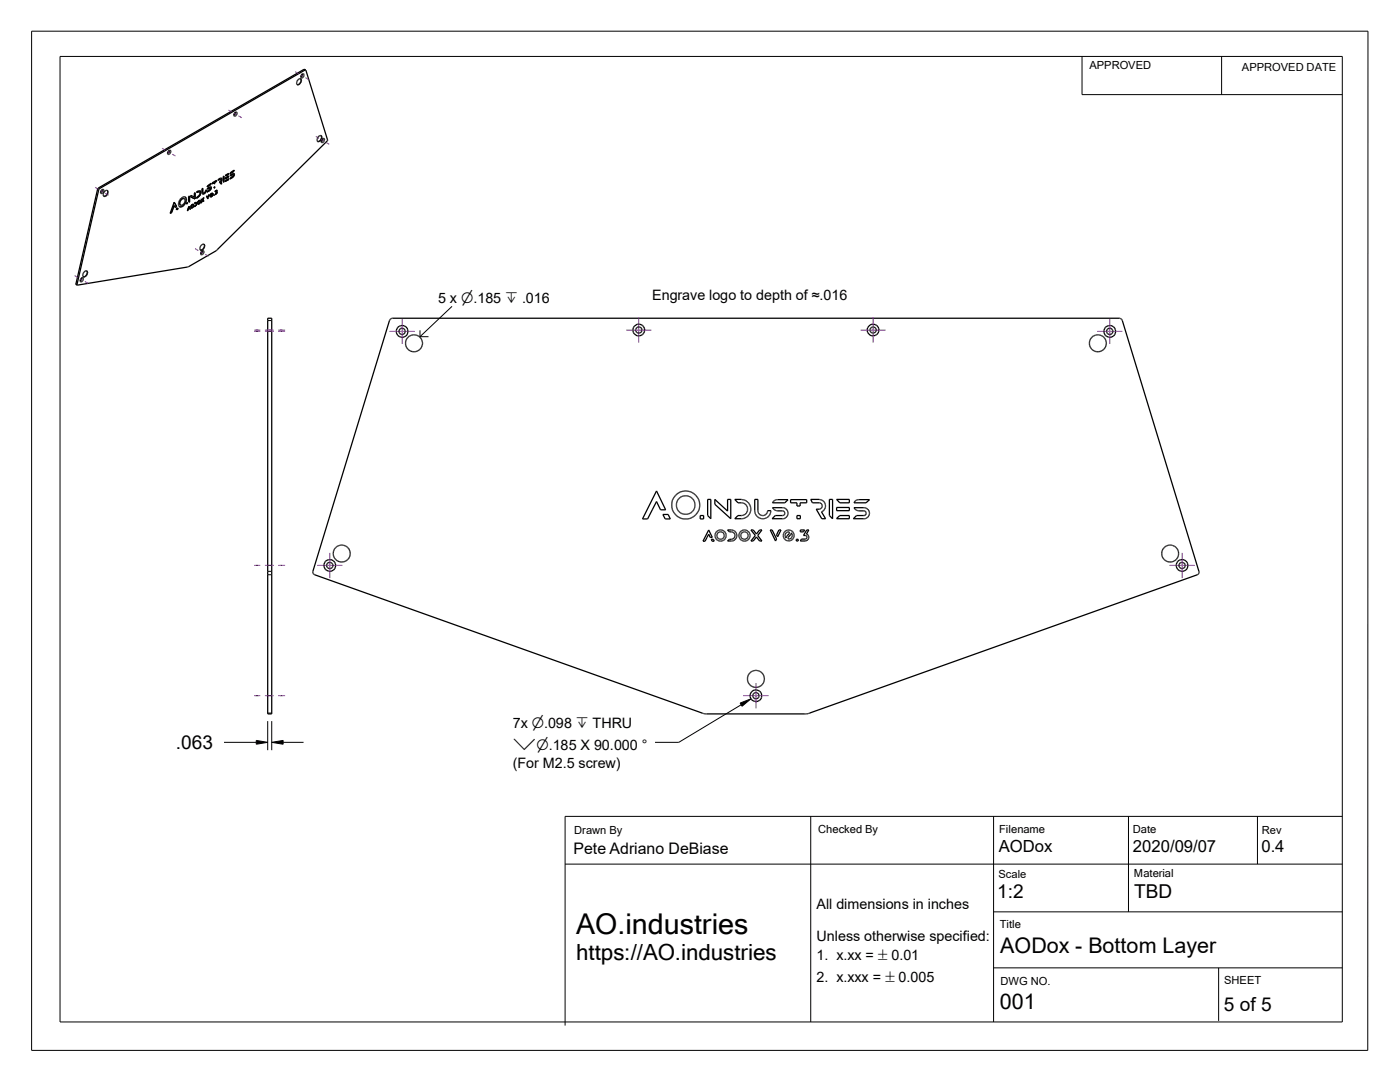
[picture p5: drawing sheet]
<svg xmlns="http://www.w3.org/2000/svg" width="279mm" height="216mm" viewBox="0 0 279 216" stroke-linecap="round" stroke-linejoin="round" font-family="sans-serif">
<g fill="none" stroke="#000" stroke-width=".25">
<path d="M59.4 16h.1M59.6 15.7v.1M59.6 16.8h.1M59.7 16.8h.1M59.7 16.7v.1M59.8 16.8h.1M60 15.7h.1M60 15.8l-.3-.1a.9 .9 0 0 0-.5 1.1l.2 .1M60 15.8h.1M60.1 15.2h.1M60.1 15.7l-.1 .7-.4 .5M60.1 16.4l-.5 .5h-.3"/>
<path d="M60.1 15.5h.1M60.1 16.3v.1M60.1 15.8v.5M60.2 15.2l.1-.4 .3-.1v.5a.35 .35 0 0 1-.2 .3 .35 .35 0 0 1-.4 0l.1-.5 .2-.2v.4h-.3M60.2 14.9h.1M60.2 15.2h.1M60.3 15.1h.1M61 14l-.3-.2-41.1 23.7-.1 .2-4.4 18.9 .3 .3M19.6 37.5v.1M19.7 37.8v.1M20.1 38.3l.1 .4M20.2 38.3h.1"/>
<path d="M20.2 38.7h.1M20.3 38.2v.1M20.3 38.1v.2M20.3 38.1h.1M20.4 37.9v.3l-.3 .1M20.4 37.9l-.1 .2M20.5 37.8l-.3 .3-.1 .3 .1-.1M20.5 37.8h.1M20.6 37.8l.1 .3-.4 .6M21 38.1h.1M21.2 39.1h.1M21.3 39h.1"/>
<path d="M21.4 38.7l-.4 .5h-.3M21.4 38.7l-.1 .1M21.4 38h-.3l-.4 .5v.6h.3M21.4 38l.1 .2M21.4 38.6v.1M21.4 38l.1 .1M21.5 38.1l-.1 .7-.4 .4M21.5 38.1l-.1 .6M33.4 30.5l.3-.1v-.3v.3l-.2 .1M33.5 30.4h.1M33.7 30.3v.1M33.8 30a.55 .55 0 0 0-.3 .8h.3l.3-.4-.1-.4-.3 .1"/>
<path d="M34 30v.1M35.9 39.8l-.1 .3M35.9 39.8h.1M36.2 39.5l-.3 .3M36.2 39.9h.1M36.2 39.5h.1M36.2 39.8h.1M36.3 39.7l-.4 .5M36.4 39.7l.4-.1 .1 .2v.4l-.2 .3a.56 .56 0 0 1-.8 .4l.1-.9M36.4 39.6l-.1 .1M36.7 39.6a.61 .61 0 0 0-.7 .4M36.7 39.2v.1"/>
<path d="M36.8 39.2v.1M37 39.3h-.5l-.3 .2M37 39.3l.2 .4-.2 .9M37 39.3v.1M37.1 39.5h.1M37.1 39.5v.7M37.1 39.8h.1M37.6 39.2l.2-.1v1.2h-.2zM37.8 39.1v1.2M38.1 39.3v-.3l.7 .3v-.7l.1-.2v1.3M38.1 39.3l.8 .4M38.9 39.7h.1"/>
<path d="M38.9 38.5v1.2M39.3 38.4l.5-.1 .1 .5M39.5 39.3l-.3 .2M39.6 38.3h.1M39.7 39.2l-.2 .1M39.7 39.2v.1M39.7 39.2h.1M39.8 38.9v.1M39.8 39l-.4 .2-.2 .4 .4-.4M39.8 38.3h.1M39.8 38.9h.1M39.8 39h.1"/>
<path d="M39.8 39.1l-.1 .1M39.9 39l-.1 .1M39.9 38.8v.1M39.9 38.9v.1M39.9 40l.1 .3-.1 .1M40 38.1h-.4l-.4 .2 .2 .1 .2-.1M40 38.1v.6M40 38.1l.1 .2-.1 .4M40 38.7l-.2 .1v.4l-.3 .1M40 38.2h.1M40 38.7h.1M40 38.7l-.2 .2"/>
<path d="M40.3 38.6h.1M40.4 37.6v.8h.2M40.5 38.4v-.9l-.2 .2v.8l.1 .2 .4-.1M40.5 39.9l-.3-.2-.1 .1 .2 .2-.2 .5 .1-.1M40.5 38.7h.1M40.5 39.9l.2 .2M40.6 39.5l-.2 .4 .2 .2M40.6 39.5l.1-.1-.2 .5M40.6 39.5l-.2 .4M40.6 38.7h.1M40.8 38.4h.1M40.9 38.5h.1"/>
<path d="M40.9 38.5l-.1 .1M40.9 38.4h.1M40.9 38.3h.1M41 38.4l-.1 .1M41 38.4h.1M41 38.3v.1M41.1 38.3h-.1M41.1 37.9v.5l-.5 .1M41.2 37.9h.1M41.2 37.9l-.2 .4M41.2 39.2l.1-.1 .2 .6zM41.2 37.9l-.2 .1-.1 .6-.3 .1"/>
<path d="M41.3 39.1l.2 .4M41.5 39.5h.1M41.5 37.6l-.1 .1M41.5 39.5l-.1 .1M41.5 37.6h.1M41.7 38.9l.1-.1-.2 .6zM41.7 38.9l-.1 .4M42 37.5l-.5 .1M42 37.9l-.1 .1M42 37.8v.1M42 36.9h.1M42 36.9l-.6 .3"/>
<path d="M42 37.7v-.2l-.7 .1 .6-.3h.3l-.2 .6-.7 .4M42 36.9l.2-.3-.8 .6M42 39.2h.1M42 38.7h.2M42 38.9h.1M42.1 37.6v.2h-.1M42.1 37.7l-.7 .4-.1 .3 .6-.4M42.1 38.8l-.1 .1 .1 .3M42.1 37.6h.1M42.1 36.7l-.1 .2M42.1 39h-.2l.1 .3 .3-.1v-.2M42.1 39l.1-.3h-.1l-.1 .5"/>
<path d="M42.1 39v.1l.3-.1M42.1 37.3v.3M42.2 37.5h.1M42.2 38.7h.1M42.2 39.2v.1M42.2 39.1v.1M42.3 38.8l-.2 .2M42.3 39.1h.1M42.3 39.2h-.2M42.3 39.1l-.1 .1M42.3 38.7l.1 .2M42.4 38.7l-.1-.1-.1 .6"/>
<path d="M42.4 38.9v.1M42.4 38.9l.1-.4h-.3l-.2 .4M42.4 38.5l.1 .2M42.4 38.9l-.1 .1M42.5 38.7h.1M42.5 38.7v.3h-.2M42.7 38.9v.1zM42.7 38.9h.1M42.7 37.3h.2v.2h-.2zM42.7 36.5v.2l.2-.1M42.7 36.5l-.4 .2M42.8 36.6l-.1 .1"/>
<path d="M42.8 36.4h.1M42.8 36.6h.1M42.8 37.4l-.1 .1M42.8 36.4v.2M42.8 37.3v.1M42.8 37.4l.1 .1M42.9 38.2l.2-.2zM42.9 36.4v.2M43 38.1l.1 .1M43 38.1l-.1 .1M43.1 38.1h-.1M43.1 38.4h.1"/>
<path d="M43.2 36.2l-.4 .2M43.2 36v.2M43.2 36.2h.1M43.2 38.2l.1-.3-.2 .5h.1M43.2 36.2v-.2l-.9 .5v.2l.4-.2M43.2 38.6l-.3 .3 .3-.3M43.2 38.2l.1 .2h-.1M43.2 36.2l-.3 .2M43.3 38.4v.1M43.3 37.9l-.1 .3M43.3 38.5l-.1 .2-.3 .1M43.3 38.3v.2h-.1"/>
<path d="M43.3 38.5l-.2 .2M44 36.2l-.2 .1 .3 .4 .2-.1M44 36.3l.2 .3M44.1 35.8l-.5 .2-.1-.1 .7-.4v.5M44.1 35.8v.2M44.1 35.8l-.6 .1M44.1 36.3l.2 .3M44.1 36.2l-.1 .1M44.2 36v.1M44.2 35.6l.1 .4-.2 .2M44.2 36h-.1l-.1 .3M44.2 36.1l-.2 .1"/>
<path d="M44.2 36.6l-.1 .1M44.2 36.6h.1M44.5 35.2l.2-.1v1.3l-.2-.1zM44.7 35.2v1.2M44.9 35.5l.7-.4v.2l-.7 .4zM44.9 35l.7-.4v.2l-.5 .3zM45.1 35.9l.5-.3v.3l-.7 .3zM45.6 35.3h.1M45.6 34.6v.2M45.6 35.1v.2M45.6 35.6v.2M45.6 35.8v.1"/>
<path d="M45.6 35.3l-.7 .4M45.6 34.8l-.6 .3M45.6 35.8l-.6 .4M45.6 34.8h.1M45.9 34.5h.1M46.4 35.3h.1M46.5 34.6l-.6 .4h.2M46.5 34.6h.1M46.5 35.1h.1M46.5 34.6h.2l-.1 .5M46.5 34.2l-.6 .4M46.5 34.2h.1"/>
<path d="M46.6 34.8l-.7 .2M46.6 34.8l-.5 .2M46.6 34.8v.2M46.6 34.2l.2-.2-.8 .5M46.6 34.2l-.7 .5 .1-.2M46.6 35.2l-.7 .4M46.6 35.1v.2h-.1M46.7 35v.1M46.7 34l-.2 .2M46.7 34.6v.5h-.2v.3l-.6 .3 .2-.3 .4-.2M46.7 23.1h.1M46.7 35.1l-.2 .1"/>
<path d="M46.7 34.7h.1M46.7 35h.1M46.7 22.8v.1M46.8 22.6h.1M46.9 22.5h.1M46.9 22.7v.1M46.9 22.7l.1-.3h.3v.3M46.9 22.4v.1M46.9 22.4h.1M46.9 22.8l-.2 .1v-.2l.3-.2v.2l-.3 .2M47.3 22.8l-.4 .4h-.1l-.1-.3M47.3 22.7v.1"/>
<path d="M63.4 27.6l-.1 .5 .1 .1h.4M63.4 27.5v.1M63.4 27.4v.1M63.7 28.2h.1M64.1 27.8h.1M64.1 27.1l.1 .5-.1 .2M64.1 27.1h.1M64.1 27.8l-.5 .5-.1-.1M64.1 27.6v.3l-.3 .3M64.2 27.2l-.1-.1h-.3l-.4 .4M64.2 27.1l-.1 .5M64.2 28.4h.1"/>
<path d="M64.3 28.1h.1M64.4 27.9l-.3 .2M64.4 28h.1M64.4 28.4h.1M64.6 27.6l-.3 .1M64.6 27.6h.1M64.7 27.6v.4a.47 .47 0 0 1-.6 .4v-.4l.3-.3v.4h-.2M65.3 28.1l.1-.2-4.4-13.9h-.1l-41 23.6-4.5 19.3 22-3.6 5.7-3.3M65.3 28.1l-22.1 21.9M65.3 28.1h.1M16 55.9h.1M16 55.9l.3-.1v-.4h.3v.6l-.5 .2"/>
<path d="M16 56.2h.1M16.1 55.9h.1M16.2 55.5l-.2 .3v.4M16.2 55.5l.1 .2-.3 .2M16.2 55.8h.1M16.3 55.5h-.1M16.6 55.2h.1M16.6 55.5h.1M16.6 54.5v.1M16.7 55.2h.1M16.9 54.1l-.4 .7 .1 .4M16.9 54.1h.1"/>
<path d="M16.9 54.1l.3-.1 .2 .1-.1 .7-.4 .4M16.9 55.2h-.1M16.9 55.2h.1M17 55.1h.1M17 55.2h.1M17 54.1h.1M17.2 54.9h.1M17.3 54.1l.1 .1a1.05 1.05 0 0 1-.5 1h-.3M17.3 54.9h.1M17.4 54.6v.1M17.4 54.7h.1M17.4 54.2l.1 .1"/>
<path d="M17.5 54.5h-.1M34.2 42.4l-.2 .1M34.2 42.4h.1M34.5 41.7h.1M34.5 41.7l-.3 .7M34.8 41l-.3 .7M34.8 40.3l.5 .9M34.8 41l.2 .4 .3-.2M34.8 40.3l-.8 2.3 .2-.2M34.8 40.3l.4 .9M35.1 41.7l.3-.2 .2 .2-.3 .2zM35.2 41.2h.1"/>
<path d="M35.2 41.2l-.2 .2M35.4 41.5l.1 .2M35.5 41.7h.1M35.5 41.7l-.3 .1M35.6 40.8v.1M35.6 40.6h.1M35.7 41.1h.1M35.7 40.2h.1M35.8 40.1l-.2 .9 .3 .3h.3M35.8 40.1h.1M35.8 40h.1M35.9 40.3l-.1 .3 .2 .3"/>
<path d="M35.9 40.3h.1M35.9 40.9h.1M35.9 40.1v.1M36 40.1v.1M36 40v.1M36.3 41.2h-.1M36.4 40.9h-.1M36.4 40.9h.1M36.4 41.2l-.3 .1M36.7 40.6h.1M36.7 40.9l-.3 .3M36.7 40.9l-.4 .4-.5-.1"/>
<path d="M36.8 40.7v.1M36.9 40.7v.1M36.9 40.6h.1M36.9 40.6l-.2 .3M37 40.6l-.3 .3M37 40.5v.1M37.1 40.3v.1M37.1 40.4h-.1M37.1 40.2l-.2 .4M37.2 40.5l.2-.1v.2l-.2 .1zM37.4 40.4v.2M37.4 40.6h.1"/>
<path d="M37.4 40.6h-.2M37.5 42h-.1M37.5 42h.1M37.5 53.2v.1M37.5 41.7h.1M37.5 41.7v.3M37.6 41.7l-.1 .3M37.7 41.2l.1 .3M37.7 41.4l-.2 .3M37.7 41.4l.2 .1M37.7 41.4l-.1 .3M37.8 41.5h.1"/>
<path d="M37.9 41.5l-.2-.4-.3 1 .1-.1M37.9 41.6l.1 .1M38 41.7h-.1M38 41.7l-.1 .1M38.1 41.2v.3h.3l.1-.2M38.1 41.1h.1M38.1 41.3h.1M38.2 41.5h.1M38.2 41v.4M38.2 41.1v.3M38.4 40.9h.1M38.4 41.5h.1"/>
<path d="M38.4 40.8h.1M38.4 41.4h.1M38.4 40.8l-.2 .1v.2M38.5 40.9h.1M38.5 41.3h.1M38.5 41.3v.1l-.2 .1M38.5 40.9h-.2l-.2 .1M38.5 41.2v.1M38.5 40.9l.1 .5h-.4M38.5 41.4h.1M38.5 41.2l.1 .1M38.6 40.7v.6"/>
<path d="M38.6 41.1h.1M38.7 40.9l-.3-.2v.2h-.2v.2M38.7 40.9h.1M38.7 40.8v.3l-.2 .1M38.8 40.6l.4-.1v.3M38.9 40.5h.2M39 40.4l-.2 .2 .4-.2v.5l-.4 .4 .4-.3v-.3M39 41l.1 .1M39.1 41l-.1 .1M39.1 41.1l-.3 .1M39.2 40.9l-.1 .2M39.2 40.9h.1"/>
<path d="M39.2 40.7l.1 .1M39.2 40.8h.1M39.5 40.3v.4h.3v-.1l.2-.1M39.5 40.5h.1M39.5 40.7h.2M39.5 40.6h.3M39.5 40.4v.1M39.5 40.3v.3M39.6 40.1l-.1 .2M39.7 40h.3v.2M39.7 40.1l-.1 .2M39.7 40l.1 .1"/>
<path d="M39.7 40.6v.1M39.8 40.5h.1M39.8 40.6l-.2 .1M39.9 40.1h.1M39.9 40.1l-.3-.1v.2M39.9 40.4v-.3h-.4v.5M40 40.5l-.2 .2M40 40.4v.1M40 40.1l-.2 .5M40 49.9h.1M40 49.9h.3M40.1 50.8h.1"/>
<path d="M40.1 50.3v.5M40.2 40.4h.1M40.2 40.4h-.1M40.2 50.5h-.2M40.2 50.4v.1M40.2 49.9h.1M40.3 50.1v.1M40.3 50.1v.3M40.3 50l-.2 .4M40.3 50.2l-.1 .2M40.3 40h.1M40.3 40l-.1 .4"/>
<path d="M40.3 50h.1M40.4 50.3l-.4 .2M40.4 50h.2a.5 .5 0 0 1 0 .6 .5 .5 0 0 1-.5 .2M40.4 40l-.2 .4M40.4 40l.2 .2 .1-.1M40.4 49.9h-.1M40.4 48.7v.1M40.5 49.7a.85 .85 0 0 0 .3-.9h-.5l-.4 .6 .1 .5h.4l.1-.2M40.6 40.1h.1M40.6 40.1v.1M40.6 49.5h.1M40.7 48.7v.1"/>
<path d="M40.7 49.4l-.4 .5M40.7 48.8l.1 .1M40.8 48.9l-.1 .5M43.1 50h.1M43.3 49.9h.1M53.4 63.5h.8v79h-.8zM78.1 63.6h145.6M78.1 63.5l-.4 .5-15.3 50.1M81.4 69.7h.1M82 66.9h.1M82.1 66.9h.1M83.1 66.9h.1"/>
<path d="M83.5 67.1h.1M218.6 66.9h.1M219.6 66.9h.1M223.6 63.5l.4 .4 15.3 50.1-.1 .5-.2 .2-77.4 27.6-.6 .2h-20.3l-.5-.2-77.5-27.7M223.9 63.8v.1M131 98l1.8 3.7h-1l-.8-1.6-1.8 3.4h-1zM141.2 99.7h.7v3.8l-.7-.6zM142.7 99.7l2.5 2.3v-2.3h.6v3.8l-3.1-2.9zM148.8 99.9l-.8-.2h-1.4l.7 .6 1.2 .2M148.8 99.9l.5 .4M148.8 99.9h.1M148.9 99.9h.1"/>
<path d="M154.6 99.8h.1M157.8 99.7h3.2v.6h-1.3v.7h-.7v-.7h-1.2zM165.5 99.7h.7v3.8l-.7-.6zM167 99.7h2.5v.6h-1.9zM170.8 99.9h.1M62.4 114.2l.1 .2M62.4 114.1v.1M62.4 114.3l.1 .1M62.5 114.4l.2 .2M62.7 114.6h.1M67.3 109h.1M67.6 108.9h.1"/>
<path d="M67.8 108.8h.1M68.6 108.8h.1M132.3 102.7h1l.5 .8h-1zM137.4 102.5h.1M139.7 102.9h.7v.6h-.7zM141.4 105.7l.8 1.5h-.5l-.3-.6-.7 1.4h-.4zM141.9 107.6h.5l.1 .4h-.4zM142.8 106.4h.1M142.8 107.3h.1M142.8 106.3h.1M142.9 107.4v.1M143.1 107.2l.4 .3"/>
<path d="M143.1 107.1v.1M143.2 106.5l.4-.4h.4l.5 .5v.5l-.3 .4h-.7M143.2 107.3h.1M143.2 107.8h.1M143.2 106.4l-.2 .4 .1 .3M143.3 106.3h.1M143.3 105.8h.1M143.4 107.5h.1M143.5 107.5h.1M143.6 105.7v.1M143.7 107.9l.1 .1M143.9 107.9l-.1 .1"/>
<path d="M144 105.7l.1 .1M144.1 106.2h.1M144.3 107.9h.1M144.3 105.9h.1M144.5 107.7h.1M144.6 107.6v.1M144.8 106.3h.1M144.8 107.4h.1M144.9 106.6h.1M144.9 107.1h.1M146.2 105.7v.1M146.3 106.2h.1"/>
<path d="M146.3 106.2l.3 .4v.6l-.2 .3-.8 .1-.4 .3h1l.7-.5M146.4 107.9h.1M146.4 107.4h.1M146.4 105.9h.1M146.5 105.9l-1.3-.2 .4 .4 .7 .1M146.5 107.3h.1M146.5 106.4h.1M146.5 105.9h.1M146.6 105.9l.3 .4M146.6 107.7h.1M146.8 107.5h.1M146.9 106.3l.2 .4-.2 .7"/>
<path d="M146.9 106.3h.1M146.9 107.4h.1M147.6 106.3v.1M147.6 107.4l.7 .5h.8M147.6 107.4h.1M147.7 107.5v.1M147.8 107.7h.1M147.9 106l-.1 .1a.99 .99 0 0 0-.2 1.2v.1M147.9 106h.1M147.9 107.2h.1M148 106l.2-.2h.8l.6 .5M148 106.5h-.1"/>
<path d="M148.1 107.9h.1M148.1 107.4h.1M148.2 107.5h.1M148.4 100.4l.5 .3M148.4 105.7l-.1 .1M148.5 102.7l-1.2 .2-.7 .6h1.6l.8-.3M148.5 107.9v.1M148.5 102.7h.1M148.7 107.9l-.1 .1M148.8 102.5l-.3 .2M148.8 102.5h.1M148.8 105.7v.1"/>
<path d="M148.9 100.8l.2 .2M148.9 100.7v.1M148.9 102.4h.1M149 100.8v.1M149.1 103.1h.1M149.1 103.1l-.2 .2M149.1 107.9h.1M149.1 101l.1 .9-.4 .6M149.1 107.4h.1M149.1 102.2h.1M149.1 101h.1M149.1 105.9h.1"/>
<path d="M149.2 107.3h.1M149.3 107.7l-.2 .2M149.3 107.7h.1M149.3 100.3h.1M149.4 100.3a1.85 1.85 0 0 1 0 2.5l-.3 .3M149.5 102.6v.1M149.6 106.3l.1 .8-.4 .6M149.6 100.6h.1M149.6 106.3h.1M149.6 106.5h.1M149.6 102.4v.1M149.6 107.2h.1"/>
<path d="M149.7 102.2h.1M149.9 105.7h.4l.7 .9 .6-.9h.5l-.9 1.1 .9 1.1h-.5l-.6-.8-.7 .8h-.4l.8-1.1zM151.3 103.2h.1M151.3 102v.1M151.3 103.2l.3 .2M151.3 102.3h.1M151.4 102.4l-.1-2.7h-.7l.1 2.6 .6 .9M151.4 102.4l.6 .5 .8-.2M151.4 102.4h.1M151.5 102.5h.1M151.5 102.6h.1M151.6 103.4h.1"/>
<path d="M152.8 102.7h.1M153 102.5h.1M153.1 102.4l.1-.5h.6l-.1 .8-.5 .5-.7 .3-.9-.1M153.1 102.4l-.3 .3M153.1 102.4h.1M153.3 103.1h.1M153.7 105.7h.4l.9 1.8-.2 .4zM154.3 100.2h.1M154.3 100h.1M154.3 100v.2M154.4 100l.5-.3h2.4l-.7 .6h-2.4l.1-.1M154.6 101.8h.1"/>
<path d="M154.7 101.8l.1 .1M155.4 105.7h.5l-.7 1.4-.2-.4zM156.5 106.3h.1M156.5 107.4h.1M156.5 102.7l-.2 .2h-1.6l-.6 .6h2.3l.4-.2M156.5 102.7h.1M156.6 101.4l-2.4-.1 .3 .4 .4 .2h1.4l.3 .3-.1 .5M156.6 101.4h.1M156.6 102.3h.1M156.6 101.4l.5 .4M156.6 102.5h.1M156.6 103.4h.1"/>
<path d="M156.7 101.4h.1M156.8 107.2v.1M156.8 107.1v.1M156.8 103.3h.1M156.8 106.3l-.1 .4 .1 .4M156.8 106.3h.1M156.9 106.3l.3-.2h.3l.1 .2-.8 1M157 106.3h.1M157 107h.1M157.1 101.9l.2 .3-.2 .8M157.1 101.8v.1M157.1 103h.1"/>
<path d="M157.1 103l-.2 .3M157.1 102.9h.1M157.1 101.9h.1M157.3 105.7l-.1 .1M157.5 105.7v.1M157.8 107.4h.1M157.9 107.8h.1M157.9 105.9h.1M157.9 106.3l.2 .3v.5l-.3 .4-.4 .1-.1-.4 .5-.5zM158 107.7h.1M158.3 107.4a1.09 1.09 0 0 0-.6-1.6h-.6l-.5 .2-.3 .6v.5l.7 .8h.4l.6-.2M158.3 107.4l-.3 .3"/>
<path d="M158.3 107.4h.1M158.4 106.3v.1M158.4 107.3v.1M158.9 107.6h.4v.3h-.4zM159 102.9h.7v.6h-.7zM159.7 105.7h.9l-.2 .4h-.7zM160.8 106.8v.1M161 106.6h.1M161.1 106.6h-.1l.4-.9h-.4l-.6 1.1 .5 .1 .1 .5-.2 .2h-.9l-.2 .3h1.3l.4-.4M161.1 106.6l.2 .2M161.2 107.7h.1M161.3 106.8v.8"/>
<path d="M161.3 106.9h.1M163.6 101.6h.1M164 101.3h.1M164.3 101.9h.1M164.4 101.8h.1M164.6 101.5v.1M164.6 100.4l-.3-.5-.5-.2h-2l.3 .6h1.6l.2 .2 .2 .3-.1 .5M164.6 100.5l.2 .4-.1 .5-.7 .8 .8 1.3h-.8l-1.1-1.9h.8l.3-.3M164.6 100.4v.1M164.7 100.6h.1M164.7 101.3h.1M167 101.3h2.5v.6h-2.5z"/>
<path d="M167 103.5l.6-.6h1.9v.6zM170.5 100.1l.7-.4h2.3l-.7 .6h-2.4zM170.6 100.1h.1M170.6 101.5h.1M170.8 101.8l-.4-.5h2.3l.5 .3 .3 .5-.1 .9-.7 .5h-2.4l.6-.6h1.7l.2-.2v-.5l-.2-.3-1.7-.1M170.8 101.8h.1M170.9 101.8l.1 .1M172.8 101.4h.1M172.8 102.6h.1M172.8 102.2h.1M172.8 103.4h.1M173.1 103.3h.1"/>
<path d="M234 108.8h.1M234.7 111.6h.1M239.3 114h.1M239.3 114.3h.1M149.6 136.6v.1M150 134h.1M151.4 133.9h.1M140.3 142.3v.1M161.5 142.3l-.1 .1"/>
<circle cx="80.2" cy="66.1" r="1.18"/>
<circle cx="80.2" cy="66.1" r=".63"/>
<circle cx="82.6" cy="68.5" r="1.69"/>
<circle cx="127.5" cy="65.8" r="1.18"/>
<circle cx="127.5" cy="65.8" r=".63"/>
<circle cx="174.2" cy="65.9" r="1.17"/>
<circle cx="174.2" cy="65.8" r=".62"/>
<circle cx="219.1" cy="68.5" r="1.69"/>
<circle cx="221.5" cy="66.1" r="1.17"/>
<circle cx="221.5" cy="66.1" r=".64"/>
<circle cx="65.8" cy="112.8" r="1.17"/>
<circle cx="65.8" cy="112.8" r=".63"/>
<circle cx="68.2" cy="110.4" r="1.69"/>
<circle cx="136.8" cy="100.8" r="1.85"/>
<circle cx="136.8" cy="100.8" r="2.81"/>
<circle cx="143.8" cy="106.9" r="1.11"/>
<circle cx="148.6" cy="106.9" r=".75"/>
<circle cx="233.5" cy="110.4" r="1.68"/>
<circle cx="235.9" cy="112.8" r="1.18"/>
<circle cx="235.9" cy="112.8" r=".63"/>
<circle cx="150.8" cy="138.8" r="1.17"/>
<circle cx="150.9" cy="138.8" r=".63"/>
<circle cx="150.9" cy="135.5" r="1.69"/>
</g>
<g fill="none" stroke="#000" stroke-width=".2">
<path d="M6.3 6.2h266.7v203.4h-266.7zM12 11.3h255.9v192.6h-255.9zM59.9 16.5h.1M60.7 13.8l.2 .2M215.9 11.3v7.6h52M243.8 11.3v7.6M19.5 37.8l.2 .1M19.6 37.5l.3 .1M21.3 38.8h.1M36.4 39.6v.1M39.5 38.3h.1M39.5 39.3v.1"/>
<path d="M39.6 38.2l.1 .1M40 38.4h.1M40.4 38.3h.1M40.5 38.4l.1 .1M40.7 38.7h.1M41.5 37.6l.1 .1M41.8 38h.1M41.8 37.5h.1M42 37.8h.1M42.1 39.1h.1M42.1 37.5h.1M42.2 39h.1"/>
<path d="M42.2 39.2h.1M42.2 38.8h.1M42.3 38.6l.1 .1M42.4 39h.1M43.1 38.7h.1M43.1 38.4h.1M43.2 38.5l.1 .1M43.3 38.4h.1M43.9 35.8h.1M44.2 35.8h.1M46.1 35h.1M46.4 35.3l.1 .1"/>
<path d="M46.4 34.8h.1M46.6 35.1h.1M46.7 34.8h.1M64.1 27.8v.1M15.2 56.6l.2 .2M17.3 54.8v.1M35.8 40.6h.1M36.4 41.1v.1M38.1 41.2l.1 .1M38.3 41.4l.1 .1M38.3 40.9h.1M38.9 41.1h.1"/>
<path d="M38.9 40.5l.1 .1M39 40.5h.1M39.2 40.6h.1M39.5 40.4v.1M39.7 40.7h.1M39.7 40.1h.1M40.6 49.5h.1M53.4 64h.8M83.8 67.2h1.7M83.8 65.9v1.3M90.2 61.1l-6.4 6.1M53.4 114.7h.8"/>
<path d="M53.4 114h.8M44.7 148.1h6.4M51.1 147.7l2.3 .4-2.3 .4zM53.4 142.3h.8M53.4 143.9v5.8M54.2 143.9v5.8M54.2 148.1l2.3-.4v.8zM56.5 148.1h4.1M147.7 140.3l2.2-.9-1.8 1.5zM147.9 140.6l-12.4 7.5h-4.8M112.8 172.4h155.1M161.8 162.9v41"/>
<path d="M198.3 162.9v41M225.2 162.9v19M251 162.9v9.5M267.9 162.9h-155.1v41.7M198.3 181.9h69.6M198.3 193.1h69.6M243.2 193.1v10.6"/>
</g>
<g fill="none" stroke="#801196" stroke-width=".2">
<path d="M58.9 14.3l.7 .4M60 15l.5 .2M61 15.5l.6 .4M19 37.4l.6 .4M20.1 38l.5 .3M21 38.6l.7 .3M32.3 29.6l.7 .4M33.4 30.2l.5 .3M34.4 30.8l.6 .3M45.6 22l.6 .3M46.7 22.6l.5 .3M47.6 23.1l.7 .4"/>
<path d="M63 27.2l.7 .4M64.1 27.9l.5 .3M65 28.4l.7 .4M14.9 55l.6 .4M16 55.6l.5 .3M16.9 56.2l.7 .4M38.9 49.6l.7 .4M40 50.2l.5 .3M41 50.8l.6 .3M50.8 66.1h1.1M50.8 65.9h1.1M52.9 66.1h1.7"/>
<path d="M52.9 65.9h1.7M55.5 66.1h1.4M55.5 65.9h1.4M77.7 66.1h5.1M80.3 63.6v5M125 65.9h5M127.5 63.3v5.1M171.7 65.9h5M174.2 63.3v5.1M219 66.1h5M221.5 63.6v5M50.8 112.8h1.1"/>
<path d="M52.9 112.8h1.7M55.5 112.8h1.4M63.3 112.8h5M65.8 110.3v5.1M233.4 112.8h5M235.9 110.3v5.1M50.8 138.8h1.1M52.9 138.8h1.7M55.5 138.8h1.4M148.3 138.8h5.1M150.9 136.3v5.1"/>
</g>
<path d="M147.7 139.5h2.1v1.4h-2.1zM51.1 147.8h2.3v.7h-2.3zM54.2 147.8h2.3v.7h-2.3z" fill="#000"/>
<text font-size="5.7" x="115" y="186.3">AO.industries</text>
<text font-size="4.4" x="115" y="191.6">https://AO.industries</text>
<g font-size="4.3">
<text x="199.6" y="190.2">AODox - Bottom Layer</text>
<text x="199.6" y="201.4">001</text>
</g>
<g font-size="3.8">
<text x="35.1" y="149.4">.063</text>
<text x="199" y="179.2">1:2</text>
<text x="226.3" y="179.2">TBD</text>
<text x="244.3" y="201.6">5 of 5</text>
</g>
<g font-size="3.3">
<text x="199.3" y="170.1">AODox</text>
<text x="226.1" y="170.1">2020/09/07</text>
<text x="251.8" y="170.1">0.4</text>
</g>
<text font-size="3.2" x="114.4" y="170.3">Pete Adriano DeBiase</text>
<g font-size="2.9">
<text x="130.1" y="59.8">Engrave logo to depth of ≈.016</text>
<text x="87.4" y="60.4">5 x n.185 x .016</text>
<text x="102.3" y="145.3">7x n.098 x THRU</text>
<text x="102.3" y="149.6">wn.185 X 90.000 °</text>
<text x="102.3" y="153.3">(For M2.5 screw)</text>
<text x="162.9" y="181.4">All dimensions in inches</text>
<text x="162.9" y="187.7">Unless otherwise specified:</text>
<text x="162.9" y="191.6">1. x.xx = `0.01</text>
<text x="162.9" y="195.9">2. x.xxx = `0.005</text>
</g>
<g font-size="2.2">
<text x="217.4" y="13.8">APPROVED</text>
<text x="247.9" y="14.1">APPROVED DATE</text>
<text x="114.6" y="166.5">Drawn By</text>
<text x="163.3" y="166.3">Checked By</text>
<text x="199.4" y="166.3">Filename</text>
<text x="226.1" y="166.3">Date</text>
<text x="251.8" y="166.4">Rev</text>
<text x="199.3" y="175.2">Scale</text>
<text x="226.3" y="175.1">Material</text>
<text x="199.5" y="185.2">Title</text>
<text x="199.7" y="196.5">DWG NO.</text>
<text x="244.3" y="196.4">SHEET</text>
</g>
</svg>
